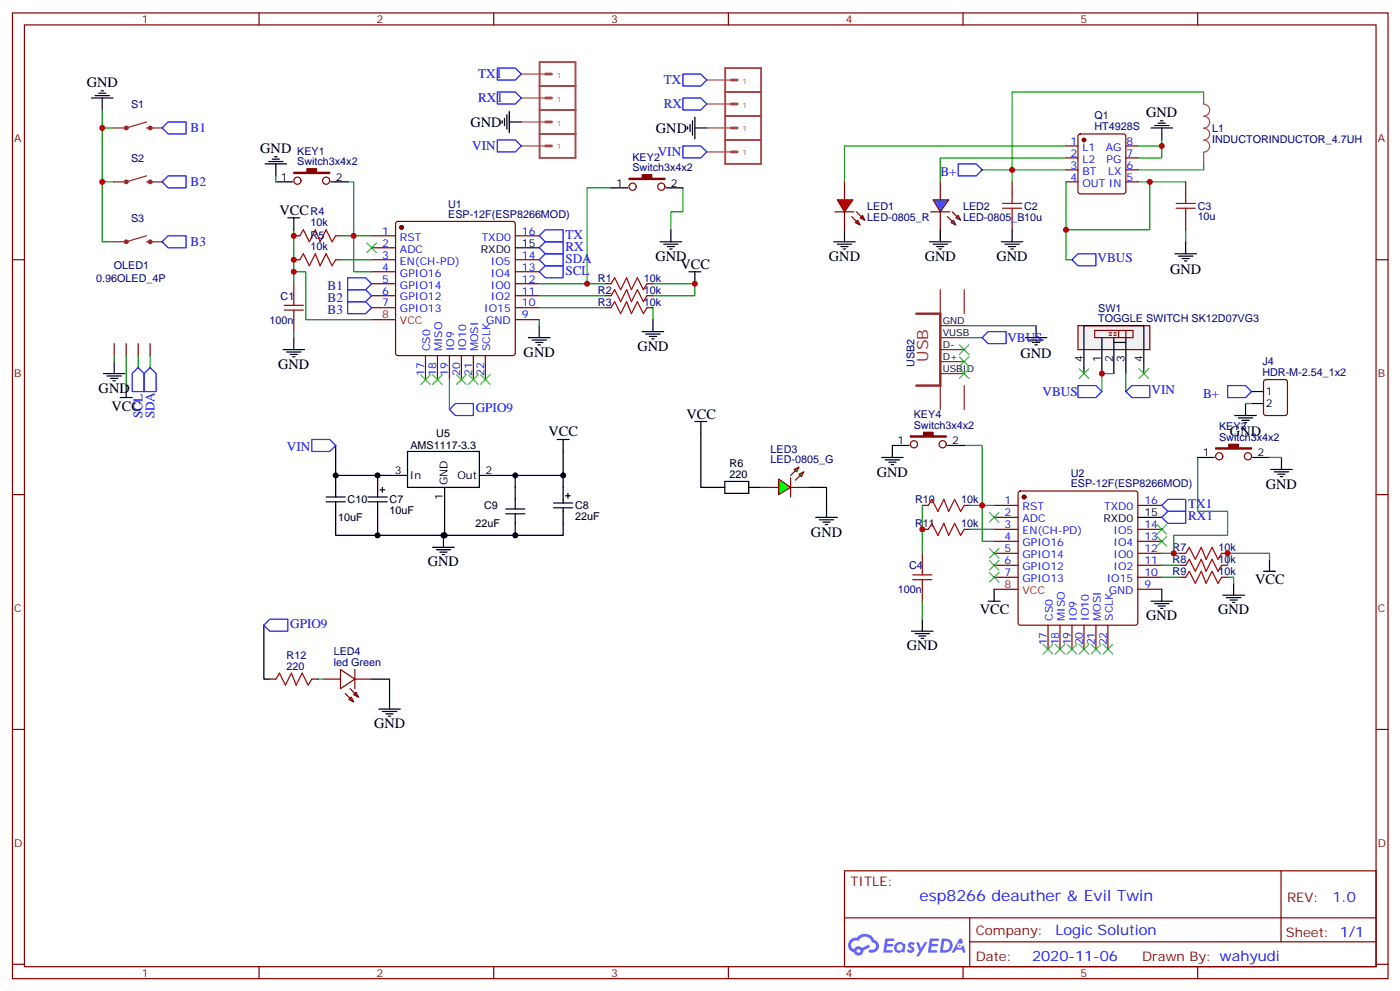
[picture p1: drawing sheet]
<svg xmlns="http://www.w3.org/2000/svg" width="413mm" height="292mm" viewBox="0 0 413 292" stroke-linecap="round" stroke-linejoin="round" font-family="sans-serif">
<g fill="none" stroke="#870000" stroke-width=".35">
<path d="M3.7 3.8h405.3v284.3h-405.3zM7.2 7.3h398.3v277.3h-398.3zM76.3 3.8v3.5M145.5 3.8v3.5M214.6 3.8v3.5M283.8 3.8v3.5M352.9 3.8v3.5M3.7 76.5h3.5M405.5 76.5h3.5M3.7 145.6h3.5M405.5 145.6h3.5M3.7 214.8h3.5"/>
<path d="M405.5 214.8h3.5M248.8 256.4h156.7v28.2h-156.7zM377.5 256.4v20.9M248.9 270.2h156.5M285.8 277.3h119.6M285.8 270.2v14.2M3.7 283.9h3.5M76.3 284.6v3.5M145.5 284.6v3.5M214.6 284.6v3.5M283.8 284.6v3.5M352.9 284.6v3.5"/>
<path d="M405.5 283.9h3.5"/>
</g>
<g fill="#5487ff">
<path d="M267.8 277.6a1.22 1.22 0 0 1 1.8 .2l-.4 .6a.47 .47 0 0 0-.4-.4 .47 .47 0 0 0-.5 .2l.2 .2a1.14 1.14 0 0 1 .8 1.8 1.14 1.14 0 0 1-2 0l-.2-.2 .5-.6 .7 .5a.29 .29 0 0 0 .4-.3 .29 .29 0 0 0-.3-.3 1.04 1.04 0 0 1-.6-1.7z"/>
<path d="M260.8 276.3h2.4l.3 .2-.1 .5-1.8 .1-.2 .8h1.6l.3 .4-.4 .4h-1.6l-.1 1.1h1.7l.2 .3-.2 .3-2.7 .1z"/>
<path d="M274 276.3h2.3l.4 .2-.2 .5-1.8 .1-.1 .8h1.5l.3 .4-.3 .4h-1.6l-.2 1.1h1.7l.2 .3-.2 .3-2.6 .1z"/>
<path d="M282.7 276.3h.7l.4 1.3-.6 .3a.69 .69 0 0 0-1.1 .3 .69 .69 0 0 0 .5 .9 .69 .69 0 0 0 .9-.6l.4-.2 .6 2.2h-.8l-.2-.9h-1.7l-.5 .9h-.9z"/>
<path d="M270 277.4h.7l.7 1.8 1.1-1.8h.8l-2.5 4.2h-.9l1-1.5z"/>
<path d="M277.5 276.3l-.6 4.2h1.4a2.11 2.11 0 0 0 2.4-2.1 2.11 2.11 0 0 0-2.5-2.1zM278.2 277.1a1.39 1.39 0 0 1 1.7 1.4 1.39 1.39 0 0 1-1.8 1.3h-.2z"/>
<path d="M263.8 277.9a1.54 1.54 0 0 0 0 2.2 1.54 1.54 0 0 0 2.1 .1l.6 .3 .3-2.3-.1-.3h-.5a1.49 1.49 0 0 0-2.4 0zM264.1 278.9a.95 .95 0 0 1 1.9 0 .95 .95 0 0 1-1.9 0z"/>
<path d="M250.6 276.7a2.18 2.18 0 0 0 1 3.7 1.44 1.44 0 0 0 1.7 .9 1.44 1.44 0 0 0 1.1-1.4l2-1.1-.4-.7-1.9 1a1.47 1.47 0 0 0-2.5 .4 1.39 1.39 0 0 1-.6-1.9 1.39 1.39 0 0 1 2-.5 2.12 2.12 0 0 1 2.1-1.3 2.12 2.12 0 0 1 1.9 1.7 1.14 1.14 0 0 1 1.1 1.4 1.14 1.14 0 0 1-1.6 .7 .43 .43 0 0 0-.6 .4 .43 .43 0 0 0 .4 .5 1.98 1.98 0 0 0 2.6-1.2 1.98 1.98 0 0 0-1.3-2.6 3.1 3.1 0 0 0-5.2-.6l-.9 .1zM252.4 280a.55 .55 0 0 1 1.1 0 .55 .55 0 0 1-1.1 0z"/>
<circle cx="282.8" cy="278.4" r=".26"/>
</g>
<g fill="#870000" stroke="#870000" stroke-width=".35">
<circle cx="118.3" cy="67" r=".53"/>
<circle cx="319.4" cy="41.2" r=".53"/>
</g>
<g fill="none" stroke="#870000" stroke-width=".35">
<path d="M317.9 39.6l.4-.2h12.7l.5 .2 .3 .5v16.3l-.3 .5-.5 .2h-12.7l-.5-.3-.2-.4v-16.3zM298.2 53.6v3.5M314.1 43h3.5M314.1 46.5h3.5M314.1 50h3.5M314.1 53.6h3.5M331.8 43h3.5M331.8 46.5h3.5M331.8 50h3.5M331.8 53.6h3.5M349.4 53.6v3.5M86.6 69.4h1.7"/>
<path d="M86.6 76.5h1.7M98.9 69.4h1.8M98.9 76.5h1.8M109.5 69.4h7.1M109.5 73h7.1M109.5 76.5h7.1M116.8 65.4l.5-.2h33.8l.5 .2 .2 .5v38.1l-.2 .5-.5 .2h-33.8l-.5-.2-.2-.5v-38.1zM151.8 69.4h7.1M151.8 76.5h7.1M298.2 64.1v3.6M349.4 64.1v3.6M86.6 83.5v3.6"/>
<path d="M86.6 94.1v3.5M109.5 80h7.1M109.5 83.5h7.1M109.5 87.1h7.1M109.5 90.6h7.1M151.8 80h7.1M151.8 83.5h7.1M151.8 87.1h7.1M151.8 90.6h7.1M151.8 94.1h7.1M178.3 83.5h1.8M178.3 87.1h1.8"/>
<path d="M178.3 90.6h1.8M190.6 83.5h1.8M190.6 87.1h1.8M190.6 90.6h1.8M125.4 104.7v7.1M128.9 104.7v7.1M132.4 104.7v7.1M136 104.7v7.1M139.5 104.7v7.1M143 104.7v7.1"/>
</g>
<path d="M109.5 94.1h7.1" fill="none" stroke="#f00" stroke-width=".35"/>
<g fill="none" stroke="#000" stroke-width=".35">
<path d="M27 28.9h6.3M28 28.2h4.2M29.1 27.4h2.1M29.8 26.7h.7M30.1 28.9v3.5M202.6 37.3v.7M203.3 36.6v2.1M204 35.6v4.2M204.8 34.5v6.4M204.8 37.7h3.5M78.1 48.3h6.4M79.2 47.6h4.2"/>
<path d="M80.2 46.8h2.1M80.9 46.1h.7M81.3 48.3v3.5M84.8 64.1h3.5M86.6 64.1v3.6M151.8 73h7.1M194.5 71.2h6.4M195.6 71.9h4.2M196.6 72.6h2.2M197.3 73.3h.7M197.7 67.7v3.5M86.6 99.4v3.5"/>
<path d="M155.7 99.4h6.4M158.9 95.9v3.5M189.2 97.6h6.4M190.3 98.4h4.2M191.3 99.1h2.2M192.1 99.8h.7M192.4 94.1v3.5M203 80h3.5M204.8 80v3.5M83.4 102.9h6.3M84.5 103.6h4.2M85.5 104.4h2.1"/>
<path d="M86.2 105.1h.7M156.8 100.1h4.2M157.8 100.8h2.1M158.5 101.5h.7"/>
</g>
<g fill="none" stroke="#a10000" stroke-width=".35">
<path d="M295.4 59.9h5.7M298.2 57.1v2.8M346.6 59.9h5.6M349.4 57.1v2.8M88.3 69.4l1.1-1.7 1.8 3.5 1.7-3.5 1.4 3.5 1.8-3.5 1.8 3.5 1-1.8M88.3 76.5l1.1-1.8 1.8 3.5 1.7-3.5 1.4 3.5 1.8-3.5 1.8 3.5 1-1.7M295.4 61.3h5.7M298.2 61.3v2.8M346.6 61.3h5.6M349.4 61.3v2.8M83.7 91.3h5.7M83.7 89.9h5.7"/>
<path d="M86.6 87.1v2.8M86.6 91.3v2.8M180.1 83.5l1-1.7 1.8 3.5 1.7-3.5 1.5 3.5 1.7-3.5 1.8 3.5 1-1.8M180.1 87.1l1-1.8 1.8 3.5 1.7-3.5 1.5 3.5 1.7-3.5 1.8 3.5 1-1.7M180.1 90.6l1-1.8 1.8 3.6 1.7-3.6 1.5 3.6 1.7-3.6 1.8 3.6 1-1.8"/>
</g>
<g fill="none" stroke="#008700" stroke-width=".35">
<path d="M102.4 53.6h1.8v26.4h5.3M180.1 55.3h-7.1v28.2M86.6 67.7v15.8M100.7 69.4h8.8M100.7 76.5h8.8M86.6 80h3.5v14.1h19.4M86.6 97.6v1.8M158.9 83.5h19.4M158.9 87.1h19.4M158.9 90.6h19.4M158.9 94.1v1.8M192.4 83.5h12.4v3.6h-12.4"/>
<path d="M192.4 90.6v3.5"/>
</g>
<g fill="none" stroke="#00f" stroke-width=".35">
<path d="M47.8 37.7l1.7-1.8h5.3v3.5h-5.3zM201.2 21.8h5.3l1.8 1.8-1.8 1.7h-5.3zM201.2 28.9h5.3l1.8 1.7-1.8 1.8h-5.3zM47.8 53.6l1.7-1.8h5.3v3.5h-5.3zM201.2 43h5.3l1.8 1.7-1.8 1.8h-5.3zM47.8 71.2l1.7-1.8h5.3v3.6h-5.3zM158.9 76.5l1.8-1.8h5.2v3.5h-5.2zM158.9 69.4l1.8-1.7h5.2v3.5h-5.2zM158.9 73l1.8-1.8h5.2v3.5h-5.2zM102.4 81.8h5.3l1.8 1.7-1.8 1.8h-5.3zM102.4 85.3h5.3l1.8 1.8-1.8 1.7h-5.3zM102.4 88.8h5.3l1.8 1.8-1.8 1.8h-5.3z"/>
<path d="M158.9 80l1.8-1.8h5.2v3.6h-5.2zM40.7 108.2l1.8 1.8v5.3h-3.6v-5.3zM44.2 108.2l1.8 1.8v5.3h-3.5v-5.3z"/>
</g>
<path d="M108.1 71.5l2.8 2.9M110.9 71.5l-2.8 2.9M124 110.3l2.8 2.9M126.8 110.3l-2.8 2.9M127.5 110.3l2.8 2.9M130.3 110.3l-2.8 2.9M134.5 110.3l2.9 2.9M137.4 110.3l-2.9 2.9M138.1 110.3l2.8 2.9M140.9 110.3l-2.8 2.9M141.6 110.3l2.8 2.9M144.4 110.3l-2.8 2.9" fill="none" stroke="#3c3" stroke-width=".35"/>
<g fill="#f00" stroke="#870000" stroke-width=".35">
<path d="M246.7 58.8h4.6l-2.5 3.6z"/>
<path d="M246 62.4h5.7z"/>
</g>
<g fill="#870000" stroke="#870000" stroke-width=".35">
<path d="M252.4 62.4l1.4 1.4z"/>
<path d="M251 63.8l1.4 1.4z"/>
</g>
<g fill="#f00" stroke="#870000" stroke-width=".35">
<path d="M253.4 64.1l.7-.7 .7 1.4z"/>
<path d="M252 65.5l.7-.7 .7 1.5z"/>
</g>
<path d="M248.8 53.6v5.2M248.8 62.4v5.3" fill="none" stroke="#870000" stroke-width=".35"/>
<path d="M275 58.8h4.5l-2.4 3.6z" fill="#09f" stroke="#870000" stroke-width=".35"/>
<path d="M274.2 62.4h5.7z" fill="#f00" stroke="#870000" stroke-width=".35"/>
<g fill="#870000" stroke="#870000" stroke-width=".35">
<path d="M280.6 62.4l1.4 1.4z"/>
<path d="M279.2 63.8l1.4 1.4z"/>
</g>
<g fill="#09f" stroke="#870000" stroke-width=".35">
<path d="M281.7 64.1l.7-.7 .7 1.4z"/>
<path d="M280.2 65.5l.8-.7 .7 1.5z"/>
</g>
<path d="M277.1 53.6v5.2M277.1 62.4v5.3M33.7 101.2v3.5M37.2 101.2v3.5M40.7 101.2v3.5M44.2 101.2v3.5M372.6 112l.4-.2h5.7l.6 .4 .1 9.4-.5 .7h-5.9l-.6-.4-.1-9.4zM224.2 143.5h5.2M233 143.5h5.3" fill="none" stroke="#870000" stroke-width=".35"/>
<path d="M354.7 30.7a1.76 1.76 0 0 1 1.7 1.7 1.76 1.76 0 0 1-1.7 1.8 1.76 1.76 0 0 1 1.7 1.8 1.76 1.76 0 0 1-1.7 1.7 1.76 1.76 0 0 1 1.7 1.8 1.76 1.76 0 0 1-1.7 1.8 1.76 1.76 0 0 1 1.7 1.7 1.76 1.76 0 0 1-1.7 1.8v3.5M354.7 27.1v3.5" fill="none" stroke="#a64a4a" stroke-width=".35"/>
<g fill="none" stroke="#008700" stroke-width=".35">
<path d="M30.1 32.4v5.3h3.6M30.1 37.7v15.9h3.6M354.7 27.1h-56.5v22.9h-8.8M30.1 53.6v17.6h3.6M314.1 43h-65.3v10.6M314.1 46.5h-37v7.1M314.1 50h-15.9v3.6M314.1 53.6v14.1h24.7v-14.1M335.3 43h7v3.5h-7M335.3 53.6h14.1M342.3 41.2v1.8M354.7 48.3v1.7h-19.4"/>
<path d="M314.1 67.7v8.8h1.8M349.4 67.7v3.5M284.1 95.9h21.2M284.1 99.4h5.3M33.7 104.7v1.8M37.2 104.7v8.8M40.7 104.7v3.5M44.2 104.7v3.5M367 118.8h1.8"/>
</g>
<path d="M282.4 48.3h5.3l1.7 1.7-1.7 1.8h-5.3zM317.6 74.7h5.3v3.5h-5.3l-1.7-1.7zM289.4 99.4l1.8-1.8h5.3v3.6h-5.3zM317.6 113.5h5.3l1.8 1.8-1.8 1.8h-5.3zM333.5 113.5h5.3v3.6h-5.3l-1.7-1.8zM361.7 113.5h5.3l1.8 1.8-1.8 1.8h-5.3zM91.9 129.4h5.3l1.7 1.8-1.7 1.7h-5.3z" fill="none" stroke="#00f" stroke-width=".35"/>
<g fill="none" stroke="#000" stroke-width=".35">
<path d="M339.2 37.7h6.3M340.2 37h4.3M341.3 36.3h2.1M342 35.6h.7M342.3 37.7v3.5M245.7 71.2h6.3M246.7 71.9h4.3M247.8 72.6h2.1M248.5 73.3h.7M248.8 67.7v3.5M273.9 71.2h6.3M275 71.9h4.2"/>
<path d="M276 72.6h2.1M276.7 73.3h.7M277.1 67.7v3.5M295.1 71.2h6.3M296.1 71.9h4.3M297.2 72.6h2.1M297.9 73.3h.7M298.2 67.7v3.5M346.2 74.7h6.4M347.3 75.4h4.2M348.3 76.1h2.1M349 76.8h.7"/>
<path d="M349.4 71.2v3.5M302.1 99.4h6.4M305.3 95.9v3.5M30.5 110h6.3M31.5 110.7h4.3M32.6 111.4h2.1M33.3 112.1h.7M33.7 106.5v3.5M35.4 117.1h3.5M37.2 113.5v3.6M303.2 100.1h4.2M304.2 100.8h2.2"/>
<path d="M304.9 101.5h.7M367 118.8v3.5M368.8 115.3h3.5M368.8 118.8h3.5M98.9 131.2v8.8h21.2M98.9 140v6.3M111.3 140v6.3M120.1 132.9h21.2v10.6h-21.2zM141.3 140h24.6v8.1M151.8 140v9.9M164.2 129.4h3.5M165.9 129.4v10.6"/>
<path d="M204.8 124.1h3.5M206.5 124.1v19.4h7.1M363.9 122.3h6.3M364.9 123h4.2M366 123.8h2.1M366.7 124.5h.7M96.1 146.3h5.6M96.1 147.7h5.6M98.9 147.7v9.9h12.4M108.4 146.3h5.7M108.4 147.7h5.7M111.3 147.7v9.9h54.6v-8.1"/>
<path d="M112 144.2h1.4M112.7 143.5v1.4M130.7 157.6v3.5M131 143.5v14.1M149 149.9h5.7M149 151.3h5.7M151.8 151.3v6.3M163.1 148.1h5.7M163.1 149.5h5.7M166.7 146h1.4M167.4 145.3v1.4M213.6 141.7h7v3.6h-7z"/>
<path d="M220.6 143.5h3.6M238.3 143.5h5.3v8.8M240.4 152.3h6.3M241.4 153h4.3M242.5 153.7h2.1M243.2 154.4h.7M127.5 161.1h6.3M128.6 161.9h4.2M129.6 162.6h2.1M130.3 163.3h.7"/>
</g>
<path d="M270 92.4h7.1v21.1h-7.1" fill="none" stroke="#8c2424" stroke-width=".71"/>
<path d="M277.1 95.9h7M277.1 99.4h7M277.1 85.3v7.1M284.1 85.3v7.1M277.1 102.9h7M277.1 106.5h7M277.1 110h7M277.1 113.5v7.1M284.1 113.5v7.1" fill="none" stroke="#8c2424" stroke-width=".35"/>
<path d="M282.7 101.5l2.8 2.9M282.7 105.1l2.8 2.8M282.7 108.6l2.8 2.8M285.5 101.5l-2.8 2.9M285.5 105.1l-2.8 2.8M285.5 108.6l-2.8 2.8" fill="none" stroke="#3c3" stroke-width=".35"/>
<g fill="#0f0" stroke="#870000" stroke-width=".35">
<path d="M235.4 139.6l1.5-.7-.8 1.4z"/>
<path d="M234 138.2l1.4-.7-.7 1.4z"/>
</g>
<g fill="#870000" stroke="#870000" stroke-width=".35">
<path d="M234.4 141.4l1.4-1.4z"/>
<path d="M233 140l1.4-1.4z"/>
</g>
<path d="M233 140.7v5.6z" fill="#f00" stroke="#870000" stroke-width=".35"/>
<path d="M229.4 141l3.6 2.5-3.6 2.1z" fill="#0f0" stroke="#870000" stroke-width=".35"/>
<path d="M159 18.3h10.6v28.2h-10.6zM159 39.4h10.6M159 32.4h10.6M159 25.3h10.6M213.7 27.1h10.6M213.7 20h10.6v28.3h-10.6zM213.7 34.1h10.6M213.7 41.2h10.6" fill="none" stroke="#a64a4a" stroke-width=".56"/>
<path d="M160.8 35.9h1.7M160.8 28.9h1.7M160.8 21.8h1.7M215.4 23.6h1.8M215.4 30.6h1.8M215.4 37.7h1.8M160.8 43h1.7M215.4 44.7h1.8" fill="none" stroke="#a64a4a" stroke-width=".85"/>
<path d="M153.6 35.9h6.9M153.6 28.9h6.9M153.6 21.8h6.9M208.3 23.6h6.9M208.3 30.6h6.9M208.3 37.7h6.9M153.6 43h6.9M208.3 44.7h6.9" fill="none" stroke="#a64a4a" stroke-width=".35"/>
<path d="M43.2 35.9l-6 1.8h-3.5M43.2 37.7h4.6M43.2 51.8l-6 1.8h-3.5M43.2 53.6h4.6M43.2 69.4l-6 1.8h-3.5M43.2 71.2h4.6" fill="none" stroke="#8c2424" stroke-width=".35"/>
<g fill="none" stroke="#8c2424" stroke-width=".71">
<circle cx="37.2" cy="37.7" r=".35"/>
<circle cx="44.2" cy="37.7" r=".35"/>
<circle cx="37.2" cy="53.6" r=".35"/>
<circle cx="44.2" cy="53.6" r=".35"/>
<circle cx="37.2" cy="71.2" r=".35"/>
<circle cx="44.2" cy="71.2" r=".35"/>
</g>
<g fill="none" stroke="#008700" stroke-width=".35">
<path d="M81.3 51.8v1.8M201.2 55.3v7.1h-3.5v5.3M132.4 111.8v8.8M284.1 131.2h5.3v28.2h3.5M352.9 134.7v15.9h8.8v7h-15.8v5.3M374.1 134.7h3.5M271.8 148.8v14.1M285.9 148.8h7M285.9 155.9h7M271.8 177v5.3M342.3 170h5.3M342.3 166.4h5.3"/>
<path d="M342.3 162.9h5.3M361.7 170h1.8v1.7M374.1 164.7v-1.8h-12.4v3.5M93.6 200h1.8"/>
</g>
<g fill="#870000" stroke="#870000" stroke-width=".35">
<path d="M86.6 50.7h3.9v-1h2.8v1h3.9v.4h-10.6z"/>
<path d="M185.3 52.5h3.9v-1.1h2.9v1.1h3.8v.3h-10.6z"/>
<path d="M358.2 131.9h3.9v-1.1h2.8v1.1h3.9v.3h-10.6z"/>
<path d="M268.3 128.3h3.8v-1h2.9v1h3.8v.4h-10.5z"/>
<circle cx="301.8" cy="146.3" r=".53"/>
</g>
<g fill="none" stroke="#870000" stroke-width=".35">
<path d="M271.8 148.8h1.7M271.8 155.9h1.7M284.1 148.8h1.8M284.1 155.9h1.8M292.9 148.8h7.1M292.9 152.3h7.1M292.9 155.9h7.1M292.9 159.4h7.1M300.2 144.8l.5-.2h33.9l.5 .2 .2 .5v38.1l-.3 .5-.4 .2h-33.9l-.5-.3-.2-.4v-38.1zM335.3 148.8h7M335.3 155.9h7M335.3 159.4h7"/>
<path d="M271.8 162.9v3.5M271.8 173.5v3.5M292.9 162.9h7.1M292.9 166.4h7.1M292.9 170h7.1M335.3 162.9h7M335.3 166.4h7M335.3 170h7M335.3 173.5h7M347.6 162.9h1.8M347.6 166.4h1.8M347.6 170h1.8"/>
<path d="M360 162.9h1.7M360 166.4h1.7M360 170h1.7M79.5 200h1.8M91.9 200h1.7M95.4 200h4.9M100.3 197.1l4.3 2.9-4.3 2.8zM104.6 200h4.9M104.6 197.1v5.7M308.8 184.1v7M312.3 184.1v7M315.9 184.1v7"/>
<path d="M319.4 184.1v7M322.9 184.1v7M326.5 184.1v7M101.7 204.2l2.5 2.5M102.8 206l.7-.8 .7 1.5zM103.2 202.8l2.4 2.4M104.2 204.5l.7-.7 .7 1.4z"/>
<circle cx="87.6" cy="53.2" r="1.06"/>
<circle cx="96.1" cy="53.2" r="1.06"/>
<circle cx="186.4" cy="55" r="1.06"/>
<circle cx="194.9" cy="55" r="1.06"/>
<circle cx="269.3" cy="130.8" r="1.06"/>
<circle cx="277.8" cy="130.8" r="1.06"/>
<circle cx="359.3" cy="134.3" r="1.06"/>
<circle cx="367.7" cy="134.3" r="1.06"/>
</g>
<path d="M292.9 173.5h7.1" fill="none" stroke="#f00" stroke-width=".35"/>
<g fill="none" stroke="#000" stroke-width=".35">
<path d="M148 35.6v.7M148.7 34.9v2.1M149.4 33.8v4.2M150.1 35.9h3.5M150.1 32.7v6.4M81.3 53.6h4.9M97.5 53.6h4.9M180.1 55.3h4.9M196.3 55.3h4.9M259.8 134.7h6.3M260.8 135.4h4.3M261.9 136.1h2.1"/>
<path d="M262.6 136.8h.7M267.9 131.2h-4.9v3.5M279.2 131.2h4.9M352.9 134.7h5M369.1 134.7h5M374.4 138.2h6.4M375.5 138.9h4.2M376.6 139.6h2.1M377.6 134.7v3.5M335.3 152.3h7M377.3 140.3h.7M291.2 177h3.5"/>
<path d="M292.9 173.5v3.5M339.2 177h6.3M340.2 177.7h4.3M341.3 178.4h2.1M342 179.1h.7M342.3 173.5v3.5M360.3 175.3h6.4M361.4 176h4.2M362.4 176.7h2.2M363.1 177.4h.8M363.5 171.7v3.6M372.3 168.2h3.5"/>
<path d="M374.1 164.7v3.5M77.8 184.1v15.9h1.7M109.5 200h5.3v8.8M268.6 185.8h6.4M269.7 186.5h4.2M270.7 187.3h2.1M271.4 188h.7M271.8 182.3v3.5M111.6 208.8h6.4M112.7 209.5h4.2M113.7 210.2h2.2M114.4 210.9h.7"/>
</g>
<path d="M146.5 27.1h5.3l1.8 1.8-1.8 1.7h-5.3zM146.5 20h5.3l1.8 1.8-1.8 1.8h-5.3zM146.5 41.2h5.3l1.8 1.8-1.8 1.7h-5.3zM132.4 120.6l1.8-1.8h5.3v3.5h-5.3zM342.3 148.8l1.8-1.8h5.3v3.6h-5.3zM342.3 152.3l1.8-1.7h5.3v3.5h-5.3zM77.8 184.1l1.7-1.8h5.3v3.5h-5.3z" fill="none" stroke="#00f" stroke-width=".35"/>
<path d="M273.5 148.8l1.1-1.8 1.8 3.6 1.7-3.6 1.4 3.6 1.8-3.6 1.8 3.6 1-1.8M273.5 155.9l1.1-1.8 1.8 3.5 1.7-3.5 1.4 3.5 1.8-3.5 1.8 3.5 1-1.7M269 170.7h5.6M269 169.3h5.6M271.8 166.4v2.9M271.8 170.7v2.8M349.4 162.9l1-1.8 1.8 3.6 1.8-3.6 1.4 3.6 1.8-3.6 1.7 3.6 1.1-1.8M349.4 166.4l1-1.7 1.8 3.5 1.8-3.5 1.4 3.5 1.8-3.5 1.7 3.5 1.1-1.8M349.4 170l1-1.8 1.8 3.5 1.8-3.5 1.4 3.5 1.8-3.5 1.7 3.5 1.1-1.7M81.3 200l1-1.8 1.8 3.5 1.8-3.5 1.4 3.5 1.7-3.5 1.8 3.5 1.1-1.7" fill="none" stroke="#a10000" stroke-width=".35"/>
<g fill="none" stroke="#3c3" stroke-width=".35">
<path d="M291.5 150.9l2.9 2.8M294.4 150.9l-2.9 2.8M340.9 154.4l2.8 2.9M340.9 158l2.8 2.8M343.7 154.4l-2.8 2.9M343.7 158l-2.8 2.8M291.5 161.5l2.9 2.8M291.5 165l2.9 2.9M291.5 168.6l2.9 2.8M294.4 161.5l-2.9 2.8M294.4 165l-2.9 2.9M294.4 168.6l-2.9 2.8"/>
<path d="M307.4 189.7l2.8 2.8M310.2 189.7l-2.8 2.8M310.9 189.7l2.9 2.8M313.8 189.7l-2.9 2.8M314.5 189.7l2.8 2.8M317.3 189.7l-2.8 2.8M318 189.7l2.8 2.8M320.8 189.7l-2.8 2.8M321.5 189.7l2.8 2.8M324.3 189.7l-2.8 2.8M325 189.7l2.9 2.8M327.9 189.7l-2.9 2.8"/>
</g>
<path d="M317.6 95.9h21.2v7h-21.2z" fill="#f0f0f0" stroke="#870000" stroke-width=".35"/>
<path d="M324.7 99.4v10.6M328.2 99.4v10.6M331.8 99.4v10.6M319.4 110v-14.1h17.6v14.1M328.2 100.8h3.6" fill="none" stroke="#000" stroke-width=".35"/>
<path d="M322.6 97.3h11.3v2.1h-11.3zM326.8 98h.7M326.8 98.7h.7M328.2 98h.7M328.2 98.7h.7M329.6 97.3v2.1M331.8 97.3v2.1" fill="none" stroke="#870000" stroke-width=".35"/>
<path d="M328.2 110h-3.5v5.3M331.8 110v5.3" fill="none" stroke="#008700" stroke-width=".35"/>
<path d="M318 108.6l2.8 2.8M320.8 108.6l-2.8 2.8M335.6 108.6l2.9 2.8M338.5 108.6l-2.9 2.8" fill="none" stroke="#3c3" stroke-width=".35"/>
<g fill="#c00">
<circle cx="173" cy="83.5" r=".88"/>
<circle cx="204.8" cy="83.5" r=".88"/>
<circle cx="104.2" cy="69.4" r=".88"/>
<circle cx="86.6" cy="69.4" r=".88"/>
<circle cx="86.6" cy="76.5" r=".88"/>
<circle cx="86.6" cy="80" r=".88"/>
<circle cx="298.2" cy="50" r=".88"/>
<circle cx="342.3" cy="43" r=".88"/>
<circle cx="338.8" cy="53.6" r=".88"/>
<circle cx="314.1" cy="67.7" r=".88"/>
</g>
<g fill="#000">
<circle cx="98.9" cy="140" r=".88"/>
<circle cx="111.3" cy="140" r=".88"/>
<circle cx="151.8" cy="140" r=".88"/>
<circle cx="165.9" cy="140" r=".88"/>
<circle cx="111.3" cy="157.6" r=".88"/>
<circle cx="130.7" cy="157.6" r=".88"/>
<circle cx="131" cy="157.6" r=".88"/>
<circle cx="151.8" cy="157.6" r=".88"/>
</g>
<g fill="#c00">
<circle cx="30.1" cy="37.7" r=".88"/>
<circle cx="30.1" cy="53.6" r=".88"/>
<circle cx="271.8" cy="155.9" r=".88"/>
<circle cx="361.7" cy="162.9" r=".88"/>
<circle cx="345.9" cy="162.9" r=".88"/>
<circle cx="289.4" cy="148.8" r=".88"/>
<circle cx="324.7" cy="110" r=".88"/>
</g>
<text font-size="4.6" fill="#8d2323" x="273.5" y="106.5" transform="rotate(-90 273.5 106.5)">USB</text>
<text font-size="4.6" fill="#00f" x="270.9" y="265.4">esp8266 deauther &amp; Evil Twin</text>
<g font-size="4.2">
<text x="25.5" y="25.6">GND</text>
<text x="337.7" y="34.5">GND</text>
<text x="138.6" y="37.4">GND</text>
<text x="193.3" y="39.2">GND</text>
<text x="76.7" y="45">GND</text>
<text x="82.3" y="63.4">VCC</text>
<text x="193.1" y="76.8">GND</text>
<text x="244.3" y="76.8">GND</text>
<text x="272.5" y="76.8">GND</text>
<text x="293.7" y="76.8">GND</text>
<text x="200.5" y="79.3">VCC</text>
<text x="344.8" y="80.8">GND</text>
<text x="154.3" y="105.1">GND</text>
<text x="187.8" y="103.3">GND</text>
<text x="300.7" y="105.5">GND</text>
<text x="82" y="108.6">GND</text>
<text x="29.1" y="115.6">GND</text>
<text x="32.9" y="121">VCC</text>
<text x="202.3" y="123.4">VCC</text>
<text x="161.6" y="128.3">VCC</text>
<text x="362.4" y="128.4">GND</text>
<text x="258.4" y="140.3">GND</text>
<text x="373" y="143.9">GND</text>
<text x="239" y="158">GND</text>
<text x="126.1" y="166.8">GND</text>
<text x="369.9" y="172.1">VCC</text>
<text x="288.7" y="180.9">VCC</text>
<text x="337.7" y="182.7">GND</text>
<text x="358.9" y="180.9">GND</text>
<text x="267.2" y="191.5">GND</text>
<text x="110.2" y="214.4">GND</text>
</g>
<g font-size="4.2" fill="#00f">
<text x="392.6" y="265.7">1.0</text>
<text x="311" y="275.2">Logic Solution</text>
<text x="304.1" y="283">2020-11-06</text>
</g>
<g font-size="3.9" fill="#00f">
<text x="140.9" y="23">TX1</text>
<text x="195.6" y="24.8">TX</text>
<text x="140.9" y="30.1">RX1</text>
<text x="195.6" y="31.9">RX</text>
<text x="56.2" y="38.9">B1</text>
<text x="139.1" y="44.2">VIN</text>
<text x="193.8" y="46">VIN</text>
<text x="277.1" y="51.8">B+</text>
<text x="56.2" y="54.8">B2</text>
<text x="166.6" y="70.3">TX</text>
<text x="56.2" y="72.4">B3</text>
<text x="166.6" y="77.3">SDA</text>
<text x="166.6" y="73.8">RX</text>
<text x="323.4" y="77.2">VBUS</text>
<text x="166.6" y="80.9">SCL</text>
<text x="96.5" y="85.3">B1</text>
<text x="96.5" y="88.8">B2</text>
<text x="96.5" y="92.4">B3</text>
<text x="296.9" y="100.7">VBUS</text>
<text x="307.2" y="116.6">VBUS</text>
<text x="339.3" y="116">VIN</text>
<text x="354.5" y="117.1">B+</text>
<text x="42" y="123.2" transform="rotate(-90 42 123.2)">SCL</text>
<text x="45.5" y="123.2" transform="rotate(-90 45.5 123.2)">SDA</text>
<text x="140.2" y="121.4">GPIO9</text>
<text x="84.6" y="132.9">VIN</text>
<text x="350.1" y="149.6">TX1</text>
<text x="350.1" y="153.1">RX1</text>
<text x="85.5" y="184.9">GPIO9</text>
</g>
<g font-size="3.9" fill="#800">
<text x="250.6" y="261">TITLE:</text>
<text x="379.2" y="265.7">REV:</text>
<text x="287.5" y="275.2">Company:</text>
<text x="378.9" y="275.8">Sheet: 1/1</text>
<text x="287.5" y="282.9">Date:</text>
<text x="336.6" y="282.9">Drawn By: wahyudi</text>
</g>
<g font-size="3.2" fill="#800">
<text x="41.8" y="6.8">1</text>
<text x="110.9" y="6.8">2</text>
<text x="180.1" y="6.8">3</text>
<text x="249.2" y="6.8">4</text>
<text x="318.3" y="6.8">5</text>
<text x="4.2" y="41.9">A</text>
<text x="406" y="41.9">A</text>
<text x="4.2" y="111.1">B</text>
<text x="406" y="111.1">B</text>
<text x="4.2" y="180.2">C</text>
<text x="406" y="180.2">C</text>
<text x="4.2" y="249.3">D</text>
<text x="406" y="249.3">D</text>
<text x="41.8" y="287.6">1</text>
<text x="110.9" y="287.6">2</text>
<text x="180.1" y="287.6">3</text>
<text x="249.2" y="287.6">4</text>
<text x="318.3" y="287.6">5</text>
</g>
<g font-size="3.2" fill="#000080">
<text x="38.6" y="31.8">S1</text>
<text x="322.5" y="35.2">Q1</text>
<text x="322.5" y="38.3">HT4928S</text>
<text x="357.2" y="42">INDUCTORINDUCTOR_4.7UH</text>
<text x="357.2" y="38.9">L1</text>
<text x="38.6" y="47.7">S2</text>
<text x="87.6" y="45.6">KEY1</text>
<text x="186.4" y="47.3">KEY2</text>
<text x="87.6" y="48.6">Switch3x4x2</text>
<text x="186.4" y="50.4">Switch3x4x2</text>
<text x="38.6" y="65.3">S3</text>
<text x="91.5" y="63.4">R4</text>
<text x="132.1" y="64.1">ESP-12F(ESP8266MOD)</text>
<text x="132.1" y="61.2">U1</text>
<text x="255.6" y="64.9">LED-0805_R</text>
<text x="255.6" y="61.8">LED1</text>
<text x="283.8" y="64.9">LED-0805_B10u</text>
<text x="283.8" y="61.8">LED2</text>
<text x="301.8" y="61.8">C2</text>
<text x="352.9" y="64.9">10u</text>
<text x="352.9" y="61.8">C3</text>
<text x="91.5" y="66.6">10k</text>
<text x="91.5" y="70.5">R5</text>
<text x="91.5" y="73.7">10k</text>
<text x="28.3" y="82.9">0.96OLED_4P</text>
<text x="33.5" y="79.3">OLED1</text>
<text x="176.2" y="82.9">R1</text>
<text x="189.7" y="82.9">10k</text>
<text x="82.7" y="88.2">C1</text>
<text x="176.2" y="86.4">R2</text>
<text x="176.2" y="90">R3</text>
<text x="189.7" y="86.4">10k</text>
<text x="189.7" y="90">10k</text>
<text x="79.4" y="95.3">100n</text>
<text x="323.6" y="94.8">TOGGLE SWITCH SK12D07VG3</text>
<text x="323.6" y="91.8">SW1</text>
<text x="372" y="107.5">J4</text>
<text x="269.5" y="108" transform="rotate(-90 269.5 108)">USB2</text>
<text x="372" y="110.7">HDR-M-2.54_1x2</text>
<text x="269.3" y="123.2">KEY4</text>
<text x="269.3" y="126.2">Switch3x4x2</text>
<text x="359.2" y="129.8">Switch3x4x2</text>
<text x="359.2" y="126.7">KEY3</text>
<text x="227.1" y="136.5">LED-0805_G</text>
<text x="227.1" y="133.3">LED3</text>
<text x="315.5" y="143.5">ESP-12F(ESP8266MOD)</text>
<text x="315.5" y="140.6">U2</text>
<text x="269.7" y="148.2">R10</text>
<text x="283.2" y="148.2">10k</text>
<text x="269.7" y="155.2">R11</text>
<text x="283.2" y="155.2">10k</text>
<text x="267.9" y="167.6">C4</text>
<text x="345.5" y="162.3">R7</text>
<text x="345.5" y="165.8">R8</text>
<text x="359.1" y="162.3">10k</text>
<text x="359.1" y="165.8">10k</text>
<text x="345.5" y="169.3">R9</text>
<text x="359.1" y="169.3">10k</text>
<text x="264.6" y="174.6">100n</text>
<text x="84.5" y="197.1">220</text>
<text x="84.5" y="194">R12</text>
<text x="98.3" y="196.1">led Green</text>
<text x="98.3" y="192.9">LED4</text>
</g>
<g font-size="3.2" fill="#00f">
<text x="315.4" y="42.6">1</text>
<text x="315.4" y="46.1">2</text>
<text x="318.9" y="44.4">L1</text>
<text x="318.9" y="47.9">L2</text>
<text x="325.8" y="44.4">AG</text>
<text x="326.1" y="47.9">PG</text>
<text x="331.9" y="46.1">7</text>
<text x="331.9" y="42.6">8</text>
<text x="315.4" y="49.7">3</text>
<text x="315.4" y="53.2">4</text>
<text x="318.9" y="51.4">BT</text>
<text x="326.5" y="51.4">LX</text>
<text x="331.9" y="53.2">5</text>
<text x="331.9" y="49.7">6</text>
<text x="318.9" y="55">OUT IN</text>
<text x="112.6" y="69.1">1</text>
<text x="117.9" y="70.8">RST</text>
<text x="141.9" y="70.8">TXD0</text>
<text x="153.8" y="69.1">16</text>
<text x="112.6" y="72.6">2</text>
<text x="112.6" y="76.1">3</text>
<text x="117.9" y="74.4">ADC</text>
<text x="117.9" y="77.9">EN(CH-PD)</text>
<text x="144.7" y="77.9">IO5</text>
<text x="153.8" y="76.1">14</text>
<text x="112.6" y="79.7">4</text>
<text x="112.6" y="83.2">5</text>
<text x="117.9" y="81.4">GPIO16</text>
<text x="144.7" y="81.4">IO4</text>
<text x="153.8" y="83.2">12</text>
<text x="153.8" y="79.7">13</text>
<text x="112.6" y="86.7">6</text>
<text x="117.9" y="84.9">GPIO14</text>
<text x="117.9" y="88.5">GPIO12</text>
<text x="144.7" y="88.5">IO2</text>
<text x="144.7" y="84.9">IO0</text>
<text x="153.8" y="86.7">11</text>
<text x="112.6" y="90.2">7</text>
<text x="117.9" y="92">GPIO13</text>
<text x="142.7" y="92">IO15</text>
<text x="143.2" y="95.5">GND</text>
<text x="153.8" y="93.8">9</text>
<text x="153.8" y="90.2">10</text>
<text x="126.8" y="103.4" transform="rotate(-90 126.8 103.4)">CS0</text>
<text x="130.3" y="103.4" transform="rotate(-90 130.3 103.4)">MISO</text>
<text x="133.8" y="103.4" transform="rotate(-90 133.8 103.4)">IO9</text>
<text x="137.4" y="103.4" transform="rotate(-90 137.4 103.4)">IO10</text>
<text x="140.9" y="103.4" transform="rotate(-90 140.9 103.4)">MOSI</text>
<text x="144.4" y="103.4" transform="rotate(-90 144.4 103.4)">SCLK</text>
<text x="125" y="110.7" transform="rotate(-90 125 110.7)">17</text>
<text x="128.6" y="110.7" transform="rotate(-90 128.6 110.7)">18</text>
<text x="132.1" y="110.7" transform="rotate(-90 132.1 110.7)">19</text>
<text x="135.6" y="110.7" transform="rotate(-90 135.6 110.7)">20</text>
<text x="139.1" y="110.7" transform="rotate(-90 139.1 110.7)">21</text>
<text x="142.7" y="110.7" transform="rotate(-90 142.7 110.7)">22</text>
<text x="296" y="148.4">1</text>
<text x="337.2" y="148.4">16</text>
<text x="296" y="152">2</text>
<text x="296" y="155.5">3</text>
<text x="301.3" y="150.2">RST</text>
<text x="301.3" y="153.7">ADC</text>
<text x="325.4" y="150.2">TXD0</text>
<text x="337.2" y="155.5">14</text>
<text x="296" y="159">4</text>
<text x="301.3" y="157.3">EN(CH-PD)</text>
<text x="301.3" y="160.8">GPIO16</text>
<text x="328.1" y="160.8">IO4</text>
<text x="328.1" y="157.3">IO5</text>
<text x="337.2" y="159">13</text>
<text x="296" y="162.6">5</text>
<text x="296" y="166.1">6</text>
<text x="301.3" y="164.3">GPIO14</text>
<text x="301.3" y="167.9">GPIO12</text>
<text x="328.1" y="167.9">IO2</text>
<text x="328.1" y="164.3">IO0</text>
<text x="337.2" y="166.1">11</text>
<text x="337.2" y="162.6">12</text>
<text x="296" y="169.6">7</text>
<text x="301.3" y="171.4">GPIO13</text>
<text x="326.1" y="171.4">IO15</text>
<text x="337.2" y="173.1">9</text>
<text x="337.2" y="169.6">10</text>
<text x="326.7" y="174.9">GND</text>
<text x="310.2" y="182.8" transform="rotate(-90 310.2 182.8)">CS0</text>
<text x="313.8" y="182.8" transform="rotate(-90 313.8 182.8)">MISO</text>
<text x="317.3" y="182.8" transform="rotate(-90 317.3 182.8)">IO9</text>
<text x="320.8" y="182.8" transform="rotate(-90 320.8 182.8)">IO10</text>
<text x="324.3" y="182.8" transform="rotate(-90 324.3 182.8)">MOSI</text>
<text x="327.9" y="182.8" transform="rotate(-90 327.9 182.8)">SCLK</text>
<text x="308.5" y="190.1" transform="rotate(-90 308.5 190.1)">17</text>
<text x="312" y="190.1" transform="rotate(-90 312 190.1)">18</text>
<text x="315.5" y="190.1" transform="rotate(-90 315.5 190.1)">19</text>
<text x="319.1" y="190.1" transform="rotate(-90 319.1 190.1)">20</text>
<text x="322.6" y="190.1" transform="rotate(-90 322.6 190.1)">21</text>
<text x="326.1" y="190.1" transform="rotate(-90 326.1 190.1)">22</text>
</g>
<g font-size="3.2">
<text x="82.8" y="53.2">1</text>
<text x="98.9" y="53.2">2</text>
<text x="181.6" y="55">1</text>
<text x="197.7" y="55">2</text>
<text x="141.7" y="74.4">RXD0</text>
<text x="153.8" y="72.6">15</text>
<text x="319.1" y="106.7" transform="rotate(-90 319.1 106.7)">4</text>
<text x="324.3" y="106.7" transform="rotate(-90 324.3 106.7)">1</text>
<text x="327.9" y="106.7" transform="rotate(-90 327.9 106.7)">2</text>
<text x="331.4" y="106.7" transform="rotate(-90 331.4 106.7)">3</text>
<text x="336.7" y="106.7" transform="rotate(-90 336.7 106.7)">4</text>
<text x="373" y="116.3">1</text>
<text x="373" y="119.9">2</text>
<text x="128.6" y="128.6">U5</text>
<text x="264.5" y="130.8">1</text>
<text x="280.6" y="130.8">2</text>
<text x="120.9" y="132.3">AMS1117-3.3</text>
<text x="215" y="137.6">R6</text>
<text x="354.4" y="134.3">1</text>
<text x="370.6" y="134.3">2</text>
<text x="116.3" y="139.6">3</text>
<text x="120.8" y="141">In</text>
<text x="131.9" y="142.8" transform="rotate(-90 131.9 142.8)">GND</text>
<text x="134.8" y="141">Out</text>
<text x="143" y="139.6">2</text>
<text x="215" y="140.7">220</text>
<text x="102.4" y="148.2">C10</text>
<text x="114.8" y="148.2">C7</text>
<text x="130.5" y="147.3" transform="rotate(-90 130.5 147.3)">1</text>
<text x="142.7" y="150">C9</text>
<text x="169.5" y="150">C8</text>
<text x="99.6" y="153.5">10uF</text>
<text x="114.8" y="151.4">10uF</text>
<text x="140.1" y="155.3">22uF</text>
<text x="169.5" y="153.1">22uF</text>
<text x="325.1" y="153.7">RXD0</text>
<text x="337.2" y="152">15</text>
</g>
<g font-size="3.2" fill="#f00">
<text x="112.6" y="93.8">8</text>
<text x="117.9" y="95.5">VCC</text>
<text x="296" y="173.1">8</text>
<text x="301.3" y="174.9">VCC</text>
</g>
<g font-size="2.8">
<text x="277.8" y="95.5">GND</text>
<text x="277.8" y="99.1">VUSB</text>
<text x="277.8" y="102.6">D-</text>
<text x="277.8" y="106.1">D+</text>
<text x="277.8" y="109.6">USBID</text>
</g>
<g font-size="2.1" fill="#a54b4b">
<text x="164.1" y="22.8">1</text>
<text x="164.1" y="29.9">1</text>
<text x="218.8" y="24.6">1</text>
<text x="218.8" y="31.7">1</text>
<text x="164.1" y="37">1</text>
<text x="218.8" y="38.7">1</text>
<text x="164.1" y="44">1</text>
<text x="218.8" y="45.8">1</text>
</g>
</svg>
